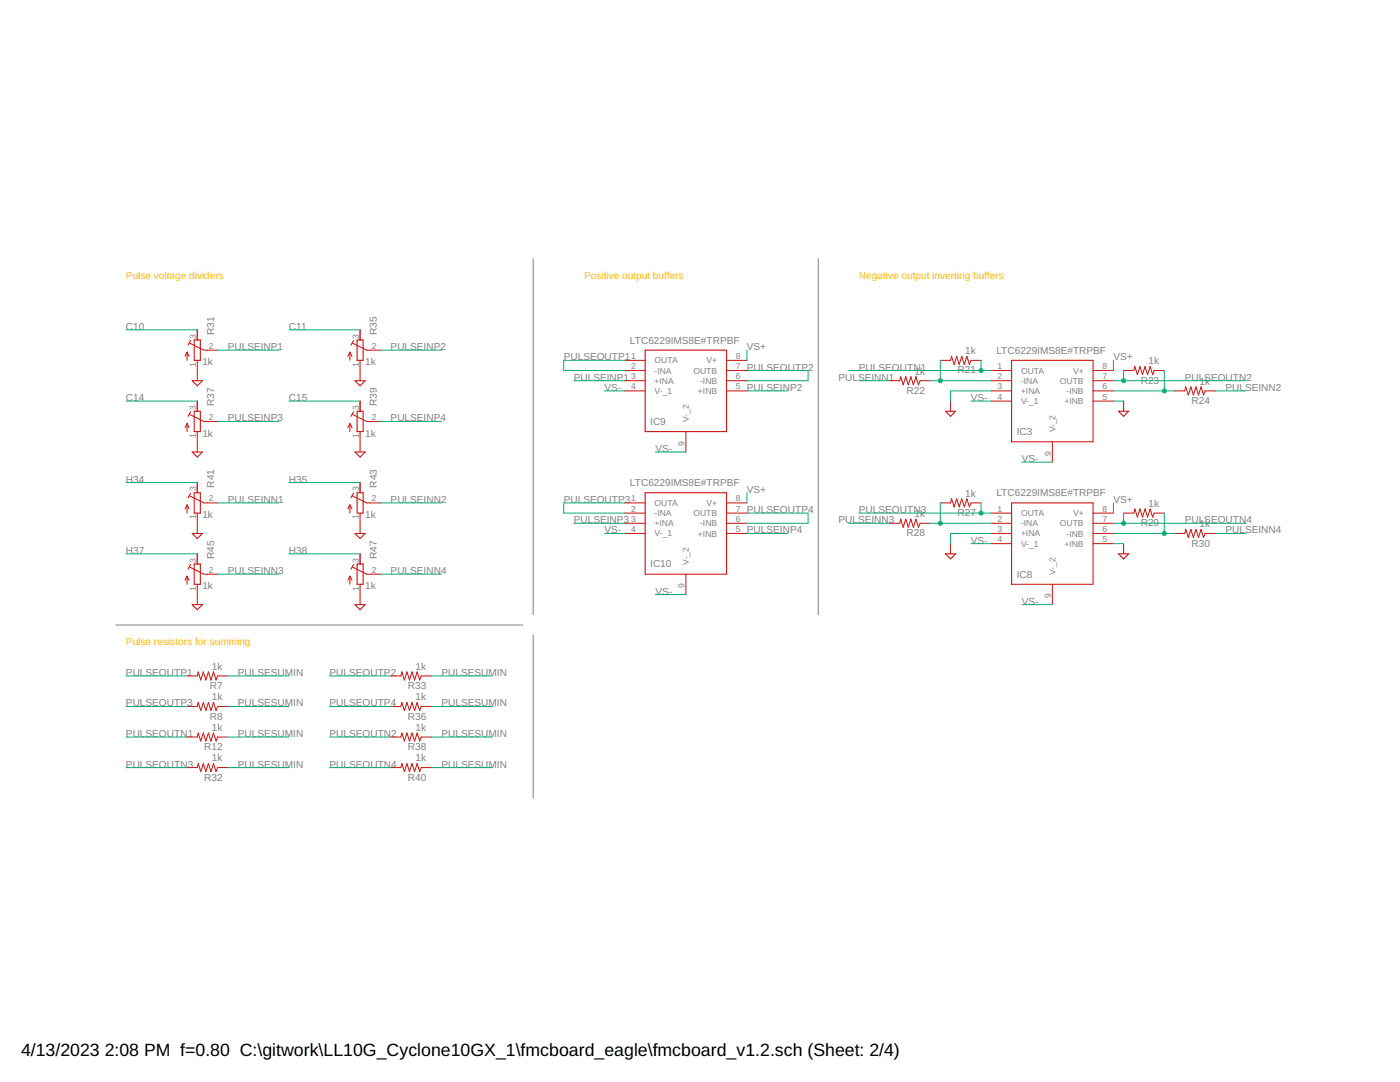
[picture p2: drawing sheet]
<svg xmlns="http://www.w3.org/2000/svg" width="279mm" height="216mm" viewBox="0 0 279 216" stroke-linecap="round" stroke-linejoin="round" font-family="sans-serif">
<path d="M106.4 51.6v71.1M163.3 51.6v71.1M23.1 124.7h81.3M106.4 126.7v32.6" fill="none" stroke="#808080" stroke-width=".2"/>
<g fill="none" stroke="#c90d0c" stroke-width=".21">
<path d="M38 67.9l-.5 1M38.4 76h2l-1 1zM38.8 67.8h1.2v4.1h-1.2zM70.5 67.9l-.5 1M70.8 76h2.1l-1 1zM71.3 67.8h1.2v4.1h-1.2zM128.8 69.9h16.2v16.2h-16.2zM201.9 71.9h16.2v16.3h-16.2zM38 82.2l-.5 .9M38 98.4l-.5 .9M38.4 90.2h2l-1 1zM38.8 82.1h1.2v4h-1.2z"/>
<path d="M38.8 98.3h1.2v4.1h-1.2zM70.5 82.2l-.5 .9M70.5 98.4l-.5 .9M70.8 90.2h2.1l-1 1zM71.3 82.1h1.2v4h-1.2zM71.3 98.3h1.2v4.1h-1.2zM128.8 98.3h16.2v16.3h-16.2zM188.7 82.1h2l-1 1zM223.2 82.1h2.1l-1.1 1zM38 112.6l-.5 1M38.4 106.4h2l-1 1.1zM38.8 112.5h1.2v4.1h-1.2z"/>
<path d="M70.5 112.6l-.5 1M70.8 106.4h2.1l-1 1.1zM71.3 112.5h1.2v4.1h-1.2zM188.7 110.5h2l-1 1zM201.9 100.4h16.2v16.2h-16.2zM223.2 110.5h2.1l-1.1 1zM38.4 120.6h2l-1 1.1zM70.8 120.6h2.1l-1 1.1z"/>
</g>
<g fill="none" stroke="#c90d0c" stroke-width=".2">
<path d="M37.3 70.3v1.6M37.3 70.3l-.4 .8M37.3 70.3l.4 .8M37.9 68.5l2.8 1.4h2.7M39.4 65.8v2M39.4 71.9v4.1M69.8 70.3v1.6M69.8 70.3l-.4 .8M69.8 70.3l.5 .8M70.4 68.5l2.8 1.4h2.7M71.9 65.8v2M71.9 71.9v4.1"/>
<path d="M124.7 71.9h4.1M124.7 76h4.1M124.7 73.9h4.1M124.7 78h4.1M145 71.9h4.1M145 76h4.1M145 73.9h4.1M145 78h4.1M177.5 76h2.1l.1-.8 .6 1.6 .5-1.6 .5 1.6 .5-1.6 .5 1.6 .5-1.6 .5 1.6 .3-.8h2.1M187.7 71.9h2l.2-.8 .5 1.6 .5-1.6 .5 1.6 .5-1.6 .5 1.6 .6-1.6 .5 1.6 .3-.8h2M197.8 76h4.1M197.8 73.9h4.1"/>
<path d="M197.8 78h4.1M218.1 76h4.1M218.1 73.9h4.1M218.1 78h4.1M224.2 73.9h2.1l.2-.8 .5 1.7 .5-1.7 .5 1.7 .5-1.7 .5 1.7 .5-1.7 .5 1.7 .3-.9h2.1M234.4 78h2l.2-.8 .6 1.6 .5-1.6 .5 1.6 .5-1.6 .5 1.6 .5-1.6 .5 1.6 .3-.8h2M37.3 84.5v1.6M37.3 84.5l-.4 .8M37.3 84.5l.4 .8M37.9 99l2.8 1.4h2.7M37.9 82.7l2.8 1.4h2.7M39.4 80v2.1"/>
<path d="M39.4 86.1v4.1M39.4 96.3v2M69.8 84.5v1.6M69.8 84.5l-.4 .8M69.8 84.5l.5 .8M70.4 99l2.8 1.4h2.7M70.4 82.7l2.8 1.4h2.7M71.9 80v2.1M71.9 86.1v4.1M71.9 96.3v2M136.9 86.1v4.1M189.7 80v2.1"/>
<path d="M197.8 80h4.1M210 88.2v4M218.1 80h4.1M224.2 80v2.1M37.3 100.8v1.6M37.3 115v1.6M37.3 100.8l-.4 .8M37.3 100.8l.4 .8M37.3 115l-.4 .8M37.3 115l.4 .8M37.9 113.2l2.8 1.4h2.7M39.4 102.4v4"/>
<path d="M39.4 110.5v2M39.4 116.6v4M69.8 100.8v1.6M69.8 115v1.6M69.8 100.8l-.4 .8M69.8 100.8l.5 .8M69.8 115l-.4 .8M69.8 115l.5 .8M70.4 113.2l2.8 1.4h2.7M71.9 102.4v4M71.9 110.5v2M71.9 116.6v4"/>
<path d="M124.7 100.4h4.1M124.7 104.4h4.1M124.7 102.4h4.1M124.7 106.4h4.1M136.9 114.6v4M145 100.4h4.1M145 104.4h4.1M145 102.4h4.1M145 106.4h4.1M177.5 104.4h2.1l.1-.8 .6 1.6 .5-1.6 .5 1.6 .5-1.6 .5 1.6 .5-1.6 .5 1.6 .3-.8h2.1M187.7 100.4h2l.2-.9 .5 1.7 .5-1.7 .5 1.7 .5-1.7 .5 1.7 .6-1.7 .5 1.7 .3-.8h2M189.7 108.5v2"/>
<path d="M197.8 104.4h4.1M197.8 102.4h4.1M197.8 106.4h4.1M197.8 108.5h4.1M210 116.6v4M218.1 104.4h4.1M218.1 102.4h4.1M218.1 106.4h4.1M218.1 108.5h4.1M224.2 108.5v2M224.2 102.4h2.1l.2-.8 .5 1.6 .5-1.6 .5 1.6 .5-1.6 .5 1.6 .5-1.6 .5 1.6 .3-.8h2.1M234.4 106.4h2l.2-.8 .6 1.7 .5-1.7 .5 1.7 .5-1.7 .5 1.7 .5-1.7 .5 1.7 .3-.9h2"/>
<path d="M37.3 134.9h2.1l.2-.8 .5 1.6 .5-1.6 .5 1.6 .5-1.6 .5 1.6 .5-1.6 .5 1.6 .3-.8h2.1M78 134.9h2l.2-.8 .5 1.6 .5-1.6 .5 1.6 .5-1.6 .5 1.6 .5-1.6 .6 1.6 .3-.8h2M37.3 141h2.1l.2-.8 .5 1.6 .5-1.6 .5 1.6 .5-1.6 .5 1.6 .5-1.6 .5 1.6 .3-.8h2.1M37.3 147.1h2.1l.2-.8 .5 1.6 .5-1.6 .5 1.6 .5-1.6 .5 1.6 .5-1.6 .5 1.6 .3-.8h2.1M37.3 153.2h2.1l.2-.8 .5 1.6 .5-1.6 .5 1.6 .5-1.6 .5 1.6 .5-1.6 .5 1.6 .3-.8h2.1M78 141h2l.2-.8 .5 1.6 .5-1.6 .5 1.6 .5-1.6 .5 1.6 .5-1.6 .6 1.6 .3-.8h2M78 147.1h2l.2-.8 .5 1.6 .5-1.6 .5 1.6 .5-1.6 .5 1.6 .5-1.6 .6 1.6 .3-.8h2M78 153.2h2l.2-.8 .5 1.6 .5-1.6 .5 1.6 .5-1.6 .5 1.6 .5-1.6 .6 1.6 .3-.8h2"/>
</g>
<g fill="none" stroke="#0dab76" stroke-width=".2">
<path d="M25.1 65.8h14.3M43.4 69.9h12.2M57.7 65.8h14.2M75.9 69.9h12.2M114.5 76h10.2M120.6 78h4.1M124.7 71.9h-12.2v2h12.2M149.1 78h8.1M149.1 69.9v2M149.1 73.9h12.2v2.1h-12.2M169.4 73.9h28.4M171.4 76h6.1"/>
<path d="M185.7 76h12.1M187.7 71.9v4.1M195.8 71.9v2M197.8 78h-8.1v2M222.2 78h12.2M222.2 71.9v2M222.2 76h26.4M224.2 73.9v2.1M232.4 73.9v4.1M242.5 78h6.1M25.1 80h14.3M25.1 96.3h14.3"/>
<path d="M43.4 84.1h12.2M57.7 80h14.2M57.7 96.3h14.2M75.9 84.1h12.2M130.8 90.2h6.1M149.1 98.3v2.1M193.8 80h4M203.9 92.2h6.1M222.2 80h2M25.1 110.5h14.3M43.4 100.4h12.2M43.4 114.6h12.2"/>
<path d="M57.7 110.5h14.2M75.9 100.4h12.2M75.9 114.6h12.2M114.5 104.4h10.2M120.6 106.4h4.1M124.7 100.4h-12.2v2h12.2M130.8 118.6h6.1M149.1 106.4h8.1M149.1 102.4h12.2v2h-12.2M169.4 104.4h8.1M171.4 102.4h26.4M185.7 104.4h12.1"/>
<path d="M187.7 100.4v4M193.8 108.5h4M195.8 100.4v2M197.8 106.4h-8.1v2.1M222.2 106.4h12.2M222.2 108.5h2M222.2 100.4v2M222.2 104.4h26.4M224.2 102.4v2M232.4 102.4v4M242.5 106.4h6.1M25.1 134.9h12.2"/>
<path d="M45.5 134.9h12.2M65.8 134.9h12.2M86.1 134.9h12.2M203.9 120.6h6.1M25.1 147.1h12.2M25.1 153.2h12.2M25.1 141h12.2M45.5 147.1h12.2M45.5 153.2h12.2M45.5 141h12.2M65.8 147.1h12.2M65.8 153.2h12.2"/>
<path d="M65.8 141h12.2M86.1 147.1h12.2M86.1 153.2h12.2M86.1 141h12.2"/>
</g>
<g fill="#0dab76" stroke="#0dab76" stroke-width=".2">
<circle cx="195.8" cy="73.9" r=".4"/>
<circle cx="187.7" cy="76" r=".4"/>
<circle cx="224.2" cy="76" r=".4"/>
<circle cx="232.4" cy="78" r=".4"/>
<circle cx="187.7" cy="104.4" r=".4"/>
<circle cx="232.4" cy="106.4" r=".4"/>
<circle cx="195.8" cy="102.4" r=".4"/>
<circle cx="224.2" cy="104.4" r=".4"/>
</g>
<g font-size="3.5">
<text x="4.2" y="210.7">4/13/2023</text>
<text x="20.9" y="210.7">2:08 PM f=0.80 C:\gitwork\LL10G_Cyclone10GX_1\fmcboard_eagle\fmcboard_v1.2.sch (Sheet: 2/4)</text>
</g>
<g font-size="2" fill="#ffba08">
<text x="25.1" y="55.7">Pulse voltage dividers</text>
<text x="116.6" y="55.7">Positive output buffers</text>
<text x="171.4" y="55.7">Negative output inverting buffers</text>
<text x="25.1" y="128.8">Pulse resistors for summing</text>
</g>
<g font-size="2" fill="#808080">
<text x="25.1" y="65.8">C10</text>
<text x="57.6" y="65.8">C11</text>
<text x="42.7" y="66.8" transform="rotate(-90 42.7 66.8)">R31</text>
<text x="45.5" y="69.9">PULSEINP1</text>
<text x="75.2" y="66.8" transform="rotate(-90 75.2 66.8)">R35</text>
<text x="78" y="69.9">PULSEINP2</text>
<text x="112.5" y="71.9">PULSEOUTP1</text>
<text x="125.7" y="68.5">LTC6229IMS8E#TRPBF</text>
<text x="149.1" y="69.9">VS+</text>
<text x="192.6" y="70.7">1k</text>
<text x="198.8" y="70.6">LTC6229IMS8E#TRPBF</text>
<text x="222.2" y="71.9">VS+</text>
<text x="40.4" y="72.9">1k</text>
<text x="72.9" y="72.9">1k</text>
<text x="114.5" y="76">PULSEINP1</text>
<text x="149.1" y="73.9">PULSEOUTP2</text>
<text x="167.4" y="76">PULSEINN1</text>
<text x="171.4" y="73.9">PULSEOUTN1</text>
<text x="182.5" y="74.7">1k</text>
<text x="191.1" y="74.5">R21</text>
<text x="227.7" y="76.6">R23</text>
<text x="229.2" y="72.7">1k</text>
<text x="236.4" y="76">PULSEOUTN2</text>
<text x="239.4" y="76.8">1k</text>
<text x="25.1" y="80">C14</text>
<text x="42.7" y="81" transform="rotate(-90 42.7 81)">R37</text>
<text x="57.6" y="80">C15</text>
<text x="75.2" y="81" transform="rotate(-90 75.2 81)">R39</text>
<text x="120.6" y="78">VS-</text>
<text x="149.1" y="78">PULSEINP2</text>
<text x="180.9" y="78.6">R22</text>
<text x="193.8" y="80">VS-</text>
<text x="237.8" y="80.6">R24</text>
<text x="244.6" y="78">PULSEINN2</text>
<text x="40.4" y="87.1">1k</text>
<text x="45.5" y="84.1">PULSEINP3</text>
<text x="72.9" y="87.1">1k</text>
<text x="78" y="84.1">PULSEINP4</text>
<text x="129.8" y="84.8">IC9</text>
<text x="202.9" y="86.8">IC3</text>
<text x="130.8" y="90.2">VS-</text>
<text x="203.9" y="92.2">VS-</text>
<text x="25.1" y="96.3">H34</text>
<text x="42.7" y="97.3" transform="rotate(-90 42.7 97.3)">R41</text>
<text x="45.5" y="100.3">PULSEINN1</text>
<text x="57.6" y="96.3">H35</text>
<text x="75.2" y="97.3" transform="rotate(-90 75.2 97.3)">R43</text>
<text x="78" y="100.3">PULSEINN2</text>
<text x="112.5" y="100.3">PULSEOUTP3</text>
<text x="125.7" y="97">LTC6229IMS8E#TRPBF</text>
<text x="149.1" y="98.3">VS+</text>
<text x="192.6" y="99.1">1k</text>
<text x="198.8" y="99">LTC6229IMS8E#TRPBF</text>
<text x="222.2" y="100.3">VS+</text>
<text x="229.2" y="101.2">1k</text>
<text x="40.4" y="103.4">1k</text>
<text x="72.9" y="103.4">1k</text>
<text x="114.5" y="104.4">PULSEINP3</text>
<text x="120.6" y="106.4">VS-</text>
<text x="149.1" y="102.4">PULSEOUTP4</text>
<text x="149.1" y="106.4">PULSEINP4</text>
<text x="167.4" y="104.4">PULSEINN3</text>
<text x="171.4" y="102.4">PULSEOUTN3</text>
<text x="180.9" y="107">R28</text>
<text x="182.5" y="103.2">1k</text>
<text x="191.1" y="103">R27</text>
<text x="227.7" y="105">R29</text>
<text x="236.4" y="104.4">PULSEOUTN4</text>
<text x="239.4" y="105.2">1k</text>
<text x="244.6" y="106.4">PULSEINN4</text>
<text x="25.1" y="110.5">H37</text>
<text x="42.7" y="111.5" transform="rotate(-90 42.7 111.5)">R45</text>
<text x="57.6" y="110.5">H38</text>
<text x="75.2" y="111.5" transform="rotate(-90 75.2 111.5)">R47</text>
<text x="129.8" y="113.2">IC10</text>
<text x="193.8" y="108.5">VS-</text>
<text x="237.8" y="109.1">R30</text>
<text x="40.4" y="117.6">1k</text>
<text x="45.5" y="114.6">PULSEINN3</text>
<text x="72.9" y="117.6">1k</text>
<text x="78" y="114.6">PULSEINN4</text>
<text x="130.8" y="118.6">VS-</text>
<text x="202.9" y="115.3">IC8</text>
<text x="203.9" y="120.7">VS-</text>
<text x="25.1" y="134.9">PULSEOUTP1</text>
<text x="41.9" y="137.5">R7</text>
<text x="42.3" y="133.7">1k</text>
<text x="47.5" y="134.9">PULSESUMIN</text>
<text x="65.8" y="134.9">PULSEOUTP2</text>
<text x="81.4" y="137.5">R33</text>
<text x="82.9" y="133.7">1k</text>
<text x="88.1" y="134.9">PULSESUMIN</text>
<text x="25.1" y="141">PULSEOUTP3</text>
<text x="41.9" y="143.6">R8</text>
<text x="42.3" y="139.7">1k</text>
<text x="47.5" y="141">PULSESUMIN</text>
<text x="65.8" y="141">PULSEOUTP4</text>
<text x="81.4" y="143.6">R36</text>
<text x="82.9" y="139.7">1k</text>
<text x="88.1" y="141">PULSESUMIN</text>
<text x="25.1" y="147.1">PULSEOUTN1</text>
<text x="40.7" y="149.7">R12</text>
<text x="42.3" y="145.8">1k</text>
<text x="47.5" y="147.1">PULSESUMIN</text>
<text x="65.8" y="147.1">PULSEOUTN2</text>
<text x="81.4" y="149.7">R38</text>
<text x="82.9" y="145.8">1k</text>
<text x="88.1" y="147.1">PULSESUMIN</text>
<text x="25.1" y="153.2">PULSEOUTN3</text>
<text x="40.7" y="155.8">R32</text>
<text x="42.3" y="151.9">1k</text>
<text x="47.5" y="153.2">PULSESUMIN</text>
<text x="65.8" y="153.2">PULSEOUTN4</text>
<text x="81.4" y="155.8">R40</text>
<text x="82.9" y="151.9">1k</text>
<text x="88.1" y="153.2">PULSESUMIN</text>
</g>
<g font-size="1.7" fill="#808080">
<text x="39.1" y="67.6" transform="rotate(-90 39.1 67.6)">3</text>
<text x="41.7" y="69.6">2</text>
<text x="71.6" y="67.6" transform="rotate(-90 71.6 67.6)">3</text>
<text x="74.2" y="69.6">2</text>
<text x="125.9" y="71.6">1</text>
<text x="146.9" y="71.6">8</text>
<text x="39.1" y="73.1" transform="rotate(-90 39.1 73.1)">1</text>
<text x="71.6" y="73.1" transform="rotate(-90 71.6 73.1)">1</text>
<text x="125.9" y="73.7">2</text>
<text x="125.9" y="75.7">3</text>
<text x="125.9" y="77.7">4</text>
<text x="130.6" y="72.5">OUTA</text>
<text x="130.6" y="74.5">-INA</text>
<text x="130.6" y="76.6">+INA</text>
<text x="138.4" y="74.6">OUTB</text>
<text x="139.7" y="76.6">-INB</text>
<text x="141" y="72.5">V+</text>
<text x="146.9" y="73.7">7</text>
<text x="146.9" y="75.7">6</text>
<text x="146.9" y="77.7">5</text>
<text x="199.1" y="73.7">1</text>
<text x="199.1" y="75.7">2</text>
<text x="199.1" y="77.7">3</text>
<text x="203.8" y="74.5">OUTA</text>
<text x="203.8" y="76.6">-INA</text>
<text x="211.5" y="76.6">OUTB</text>
<text x="214.1" y="74.6">V+</text>
<text x="220" y="73.7">8</text>
<text x="220" y="75.7">7</text>
<text x="220" y="77.7">6</text>
<text x="39.1" y="81.8" transform="rotate(-90 39.1 81.8)">3</text>
<text x="41.7" y="83.8">2</text>
<text x="71.6" y="81.8" transform="rotate(-90 71.6 81.8)">3</text>
<text x="74.2" y="83.8">2</text>
<text x="130.6" y="78.6">V-_1</text>
<text x="139.3" y="78.6">+INB</text>
<text x="199.1" y="79.7">4</text>
<text x="203.8" y="78.6">+INA</text>
<text x="203.8" y="80.6">V-_1</text>
<text x="212.4" y="80.7">+INB</text>
<text x="212.9" y="78.6">-INB</text>
<text x="220" y="79.7">5</text>
<text x="39.1" y="87.4" transform="rotate(-90 39.1 87.4)">1</text>
<text x="71.6" y="87.4" transform="rotate(-90 71.6 87.4)">1</text>
<text x="136.6" y="88.9" transform="rotate(-90 136.6 88.9)">9</text>
<text x="137.5" y="84.3" transform="rotate(-90 137.5 84.3)">V-_2</text>
<text x="210.6" y="86.3" transform="rotate(-90 210.6 86.3)">V-_2</text>
<text x="209.7" y="91" transform="rotate(-90 209.7 91)">9</text>
<text x="39.1" y="98" transform="rotate(-90 39.1 98)">3</text>
<text x="41.7" y="100.1">2</text>
<text x="71.6" y="98" transform="rotate(-90 71.6 98)">3</text>
<text x="74.2" y="100.1">2</text>
<text x="125.9" y="100.1">1</text>
<text x="130.6" y="101">OUTA</text>
<text x="141" y="101">V+</text>
<text x="146.9" y="100.1">8</text>
<text x="39.1" y="103.6" transform="rotate(-90 39.1 103.6)">1</text>
<text x="71.6" y="103.6" transform="rotate(-90 71.6 103.6)">1</text>
<text x="125.9" y="102.1">2</text>
<text x="125.9" y="104.1">3</text>
<text x="125.9" y="106.2">4</text>
<text x="130.6" y="103">-INA</text>
<text x="130.6" y="105">+INA</text>
<text x="130.6" y="107">V-_1</text>
<text x="138.4" y="103">OUTB</text>
<text x="139.3" y="107.1">+INB</text>
<text x="139.7" y="105">-INB</text>
<text x="146.9" y="102.1">7</text>
<text x="146.9" y="104.1">6</text>
<text x="146.9" y="106.2">5</text>
<text x="199.1" y="102.1">1</text>
<text x="199.1" y="104.1">2</text>
<text x="199.1" y="106.2">3</text>
<text x="203.8" y="103">OUTA</text>
<text x="203.8" y="105">-INA</text>
<text x="203.8" y="107">+INA</text>
<text x="211.5" y="105">OUTB</text>
<text x="212.9" y="107.1">-INB</text>
<text x="214.1" y="103">V+</text>
<text x="220" y="102.1">8</text>
<text x="220" y="104.1">7</text>
<text x="220" y="106.2">6</text>
<text x="39.1" y="112.2" transform="rotate(-90 39.1 112.2)">3</text>
<text x="71.6" y="112.2" transform="rotate(-90 71.6 112.2)">3</text>
<text x="137.5" y="112.7" transform="rotate(-90 137.5 112.7)">V-_2</text>
<text x="199.1" y="108.2">4</text>
<text x="203.8" y="109.1">V-_1</text>
<text x="212.4" y="109.1">+INB</text>
<text x="220" y="108.2">5</text>
<text x="39.1" y="117.8" transform="rotate(-90 39.1 117.8)">1</text>
<text x="41.7" y="114.3">2</text>
<text x="71.6" y="117.8" transform="rotate(-90 71.6 117.8)">1</text>
<text x="74.2" y="114.3">2</text>
<text x="136.6" y="117.4" transform="rotate(-90 136.6 117.4)">9</text>
<text x="209.7" y="119.4" transform="rotate(-90 209.7 119.4)">9</text>
<text x="210.6" y="114.7" transform="rotate(-90 210.6 114.7)">V-_2</text>
</g>
</svg>
